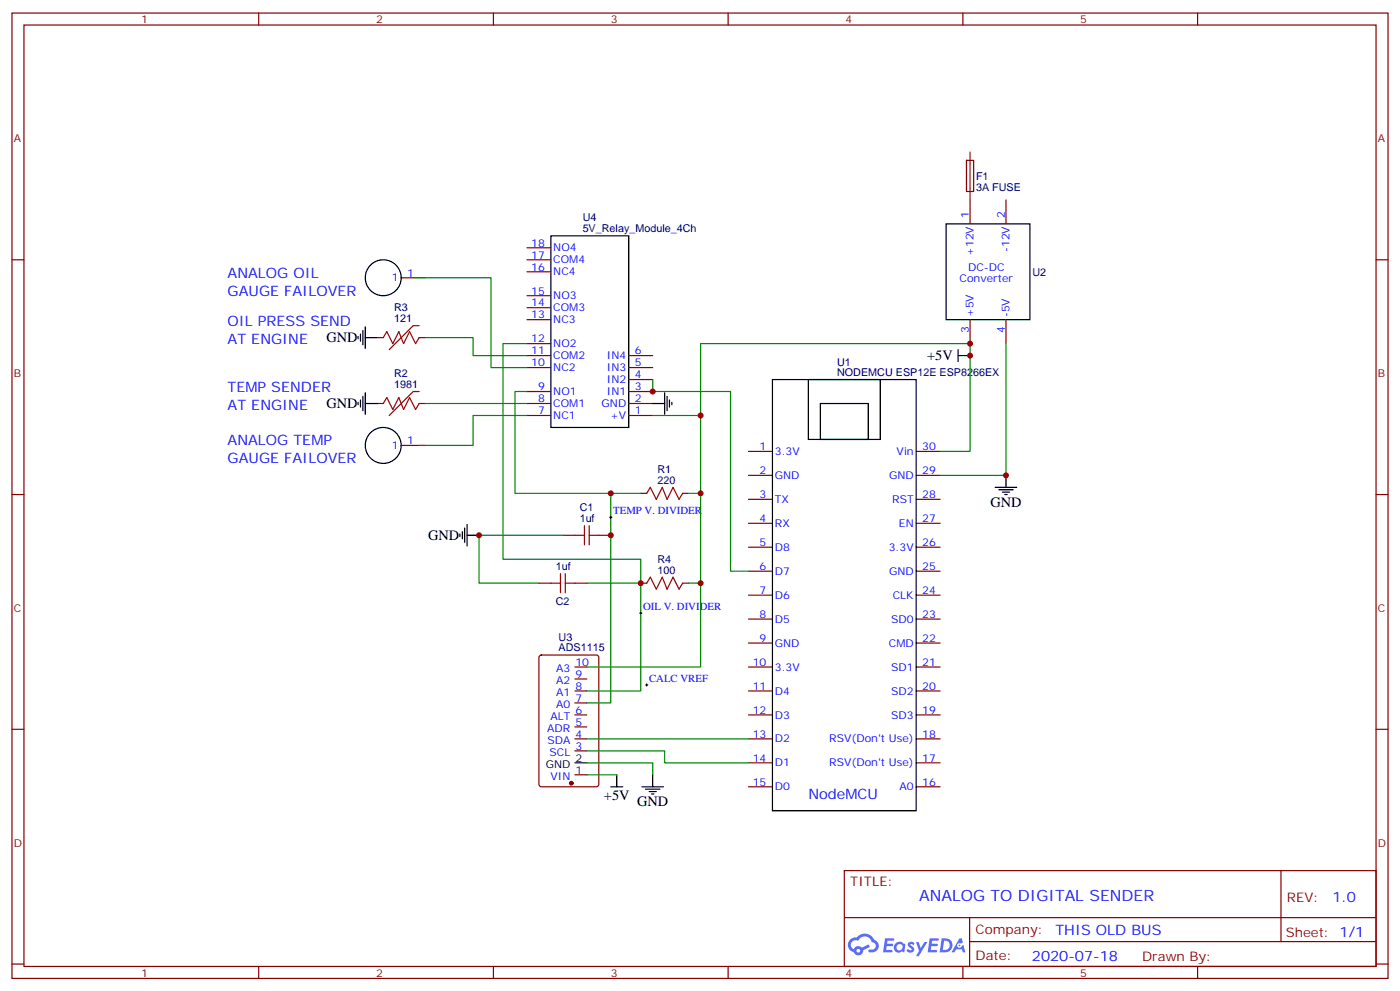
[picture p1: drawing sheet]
<svg xmlns="http://www.w3.org/2000/svg" width="412mm" height="292mm" viewBox="0 0 412 292" stroke-linecap="round" stroke-linejoin="round" font-family="sans-serif">
<g fill="none" stroke="#870000" stroke-width=".35">
<path d="M3.5 3.8h405.4v284.4h-405.4zM7.1 7.4h398.2v277.3h-398.2zM76.2 3.8v3.6M145.3 3.8v3.6M214.5 3.8v3.6M283.6 3.8v3.6M352.8 3.8v3.6M3.5 76.5h3.6M405.3 76.5h3.6M3.5 145.7h3.6M405.3 145.7h3.6M3.5 214.8h3.6"/>
<path d="M405.3 214.8h3.6M248.7 256.4h156.6v28.3h-156.6zM377.3 256.5v20.8M248.7 270.3h156.5M285.6 277.3h119.6M285.6 270.3v14.1M3.5 284h3.6M76.2 284.7v3.5M145.3 284.7v3.5M214.5 284.7v3.5M283.6 284.7v3.5M352.8 284.7v3.5"/>
<path d="M405.3 284h3.6"/>
</g>
<g fill="#5487ff">
<path d="M267.7 277.6a1.22 1.22 0 0 1 1.7 .3l-.4 .6a.47 .47 0 0 0-.3-.5 .47 .47 0 0 0-.5 .2l.1 .3a1.14 1.14 0 0 1 .8 1.7 1.14 1.14 0 0 1-1.9 0l-.2-.2 .5-.5 .7 .4a.29 .29 0 0 0 .3-.3 .29 .29 0 0 0-.2-.3 1.04 1.04 0 0 1-.6-1.7z"/>
<path d="M260.7 276.4h2.4l.3 .1-.2 .5-1.8 .1-.1 .9h1.5l.3 .3-.3 .4h-1.6l-.2 1.1h1.7l.2 .4-.2 .3h-2.6z"/>
<path d="M273.8 276.4h2.4l.3 .1-.1 .5-1.8 .1-.2 .9h1.6l.3 .3-.4 .4h-1.6l-.1 1.1h1.7l.2 .4-.2 .3h-2.6z"/>
<path d="M282.6 276.4h.7l.3 1.2-.6 .3a.69 .69 0 0 0-1 .3 .69 .69 0 0 0 .4 1 .69 .69 0 0 0 .9-.6l.5-.3 .6 2.2h-.8l-.2-.9h-1.8l-.5 .9h-.8z"/>
<path d="M269.8 277.4h.8l.6 1.9 1.1-1.9h.9l-2.6 4.2h-.8l.9-1.5z"/>
<path d="M277.4 276.4l-.6 4.1h1.3a2.11 2.11 0 0 0 2.5-2.1 2.11 2.11 0 0 0-2.5-2zM278.1 277.1a1.39 1.39 0 0 1 1.7 1.4 1.39 1.39 0 0 1-1.8 1.3h-.3z"/>
<path d="M263.7 278a1.54 1.54 0 0 0-.1 2.1 1.54 1.54 0 0 0 2.2 .2l.6 .2 .3-2.3-.2-.2-.4-.1a1.49 1.49 0 0 0-2.4 .1zM264 279a.94 .94 0 0 1 1.8 0 .94 .94 0 0 1-1.8 0z"/>
<path d="M250.4 276.7a2.18 2.18 0 0 0 1.1 3.8 1.44 1.44 0 0 0 1.6 .9 1.44 1.44 0 0 0 1.2-1.5l2-1-.5-.7-1.9 .9a1.47 1.47 0 0 0-2.4 .5 1.39 1.39 0 0 1-.7-2 1.39 1.39 0 0 1 2-.5 2.12 2.12 0 0 1 2.2-1.3 2.12 2.12 0 0 1 1.9 1.7 1.14 1.14 0 0 1 1.1 1.4 1.14 1.14 0 0 1-1.7 .8 .43 .43 0 0 0-.5 .3 .43 .43 0 0 0 .4 .5 1.98 1.98 0 0 0 2.5-1.2 1.98 1.98 0 0 0-1.2-2.5 3.1 3.1 0 0 0-5.3-.7l-.9 .1zM252.3 280a.55 .55 0 0 1 1.1 0 .55 .55 0 0 1-1.1 0z"/>
<circle cx="282.6" cy="278.5" r=".26"/>
</g>
<g fill="none" stroke="#870000" stroke-width=".35">
<path d="M284.7 47.2l2.1 .1v9.1h-2.1zM285.8 58.9v7M296.3 58.9v7M155.2 76.5h7.1M155.2 73h7.1M111.1 99.4h1.8M118.2 81.8h7M123.5 99.4h1.7M155.2 94.2h7.1M155.2 90.6h7.1M155.2 87.1h7.1M155.2 80h7.1"/>
<path d="M285.8 94.2v7M296.3 94.2v7M111.1 118.9h1.8M123.5 118.9h1.7M155.2 118.9h7.1M155.2 115.3h7.1M155.2 108.3h7.1M155.2 104.7h7.1M155.2 101.2h7.1M185.2 118.9h7.1M185.2 115.3h7.1M185.2 111.8h7.1"/>
<path d="M185.2 108.3h7.1M185.2 104.7h7.1M118.2 131.2h7M155.2 122.4h7.1M185.2 122.4h7.1M220.5 133h7M269.9 133h7M165.8 157.7h3.5M176.4 157.7h3.5M188.7 145.3h1.8M201.1 145.3h1.7M220.5 140h7"/>
<path d="M220.5 147.1h7M220.5 154.1h7M269.9 140h7M269.9 147.1h7M269.9 154.1h7M158.7 171.8h3.6M169.3 171.8h3.6M188.7 171.8h1.8M201.1 171.8h1.7M220.5 161.2h7M220.5 168.2h7M220.5 175.3h7"/>
<path d="M269.9 161.2h7M269.9 168.2h7M269.9 175.3h7M159 193.1l.5-.2h16.2l.6 .5 .1 37.6-.5 .7h-16.4l-.7-.4-.1-37.7zM169.3 196.5h3.6M169.3 200h3.6M220.5 182.4h7M220.5 189.4h7M220.5 196.5h7M269.9 182.4h7M269.9 189.4h7M269.9 196.5h7"/>
<path d="M169.3 203.5h3.6M169.3 210.6h3.6M169.3 217.6h3.6M169.3 214.1h3.6M169.3 207h3.6M220.5 203.5h7M220.5 210.6h7M220.5 217.6h7M269.9 203.5h7M269.9 210.6h7M269.9 217.6h7M169.3 228.2h3.6"/>
<path d="M169.3 221.2h3.6M220.5 224.7h7M220.5 231.7h7M269.9 224.7h7M269.9 231.7h7"/>
</g>
<g fill="none" stroke="#000" stroke-width=".35">
<path d="M162.3 69.5h22.9v56.4h-22.9zM278.7 65.9h24.7v28.3h-24.7zM105.5 99.1v.7M106.2 98.4v2.1M106.9 97.3v4.3M107.6 96.3v6.3M107.6 99.4h3.5M105.5 118.5v.7M106.2 117.8v2.1M106.9 116.7v4.3M107.6 118.9h3.5M107.6 115.7v6.3"/>
<path d="M192.3 118.9h3.5M195.8 115.7v6.3M196.5 116.7v4.3M197.2 117.8v2.1M197.9 118.5v.7M227.5 111.8h42.4v127h-42.4zM238.1 111.8h21.2v17.6h-21.2zM241.7 118.9h14.1v10.5h-14.1zM282.2 104.7h3.6M282.2 103v3.5M135.5 157.3v.7M136.2 156.6v2.1"/>
<path d="M136.9 155.5v4.3M137.6 157.7h3.5M137.6 154.5v6.3M293.2 143.5h6.3M294.2 144.3h4.2M295.3 145h2.1M296 145.7h.7M296.3 140v3.5M169.3 224.7h3.6M179.9 231.7h3.5M181.7 228.2v3.5M189.1 231.7h6.3"/>
<path d="M190.1 232.4h4.3M191.2 233.2h2.1M191.9 233.9h.7M192.3 228.2v3.5"/>
<circle cx="112.9" cy="81.8" r="5.3"/>
<circle cx="112.9" cy="131.2" r="5.3"/>
</g>
<g fill="none" stroke="#008700" stroke-width=".35">
<path d="M121.7 81.8h22.9v26.5h10.6M125.2 99.4h14.1v5.3h15.9M125.2 118.9h30M155.2 115.3h-3.5v30h37M155.2 101.2h-7v63.5h40.5v38.8h-15.8M192.3 111.8v3.5h22.9v52.9h5.3M296.3 101.2v38.8h-19.4M155.2 122.4h-15.9v8.8h-15.8M192.3 122.4h14.1M276.9 133h8.9v-31.8h-79.4v44.1h-3.6M165.8 157.7h-24.7v14.1h17.6M179.9 145.3v61.7h-7"/>
<path d="M206.4 145.3v26.5h-3.6M172.9 171.8h15.8M206.4 171.8v24.7h-33.5M172.9 217.6h47.6M172.9 221.2h22.9v3.5h24.7M172.9 224.7h19.4v3.5M172.9 228.2h8.8"/>
</g>
<circle cx="168.3" cy="230.7" r=".53" fill="#870000" stroke="#870000" stroke-width=".35"/>
<g fill="none" stroke="#a10000" stroke-width=".35">
<path d="M112.9 99.4l1-1.7 1.8 3.5 1.8-3.5 1.4 3.5 1.7-3.5 1.8 3.5 1.1-1.8M123.5 95.9h-1.8l-7 7.1M112.9 118.9l1-1.8 1.8 3.5 1.8-3.5 1.4 3.5 1.7-3.5 1.8 3.5 1.1-1.7M123.5 115.3h-1.8l-7 7.1M169.3 157.7h2.9M172.2 154.8v5.7M173.6 157.7h2.8M173.6 154.8v5.7M190.5 145.3l1.1-1.8 1.7 3.6 1.8-3.6 1.4 3.6 1.8-3.6 1.7 3.6 1.1-1.8M162.3 171.8h2.8M165.1 168.9v5.7M166.5 171.8h2.8"/>
<path d="M166.5 168.9v5.7M190.5 171.8l1.1-1.8 1.7 3.5 1.8-3.5 1.4 3.5 1.8-3.5 1.7 3.5 1.1-1.7"/>
</g>
<path d="M179.6 152.4h.7M179.9 152v.7M188.4 180.6h.7M188.7 180.2v.7M190.1 201.8h.8M190.5 201.4v.7" fill="none" stroke="#000" stroke-width=".29"/>
<path d="M285.8 44.8v14.1" fill="none" stroke="#8c2424" stroke-width=".35"/>
<g fill="#c00">
<circle cx="206.4" cy="171.8" r=".88"/>
<circle cx="206.4" cy="145.3" r=".88"/>
<circle cx="206.4" cy="122.4" r=".88"/>
<circle cx="285.8" cy="101.2" r=".88"/>
<circle cx="296.3" cy="140" r=".88"/>
<circle cx="285.8" cy="104.7" r=".88"/>
<circle cx="179.9" cy="145.3" r=".88"/>
<circle cx="179.9" cy="157.7" r=".88"/>
<circle cx="188.7" cy="171.8" r=".88"/>
<circle cx="141.1" cy="157.7" r=".88"/>
<circle cx="192.3" cy="115.3" r=".88"/>
</g>
<text font-size="4.6" fill="#00f" x="270.8" y="265.5">ANALOG TO DIGITAL SENDER</text>
<g font-size="4.2" fill="#00f">
<text x="67" y="81.8">ANALOG OIL</text>
<text x="67" y="87.1">GAUGE FAILOVER</text>
<text x="67" y="95.9">OIL PRESS SEND</text>
<text x="67" y="101.2">AT ENGINE</text>
<text x="67" y="115.3">TEMP SENDER</text>
<text x="67" y="120.6">AT ENGINE</text>
<text x="67" y="131.2">ANALOG TEMP</text>
<text x="67" y="136.5">GAUGE FAILOVER</text>
<text x="238.1" y="235.3">NodeMCU</text>
<text x="392.5" y="265.7">1.0</text>
<text x="310.9" y="275.3">THIS OLD BUS</text>
<text x="304" y="283.1">2020-07-18</text>
</g>
<g font-size="4.2">
<text x="96.1" y="100.9">GND</text>
<text x="273.1" y="106.2">+5V</text>
<text x="96.1" y="120.3">GND</text>
<text x="291.7" y="149.2">GND</text>
<text x="126.1" y="159.1">GND</text>
<text x="177.9" y="235.7">+5V</text>
<text x="187.7" y="237.4">GND</text>
</g>
<g font-size="3.9" fill="#800">
<text x="250.5" y="261">TITLE:</text>
<text x="379.1" y="265.7">REV:</text>
<text x="287.4" y="275.2">Company:</text>
<text x="378.7" y="275.8">Sheet: 1/1</text>
<text x="287.4" y="282.9">Date:</text>
<text x="336.4" y="283">Drawn By:</text>
</g>
<g font-size="3.2" fill="#800">
<text x="41.6" y="6.8">1</text>
<text x="110.8" y="6.8">2</text>
<text x="179.9" y="6.8">3</text>
<text x="249.1" y="6.8">4</text>
<text x="318.2" y="6.8">5</text>
<text x="4.1" y="41.9">A</text>
<text x="405.9" y="41.9">A</text>
<text x="4.1" y="111.1">B</text>
<text x="405.9" y="111.1">B</text>
<text x="4.1" y="180.2">C</text>
<text x="405.9" y="180.2">C</text>
<text x="4.1" y="249.4">D</text>
<text x="405.9" y="249.4">D</text>
<text x="41.6" y="287.7">1</text>
<text x="110.8" y="287.7">2</text>
<text x="179.9" y="287.7">3</text>
<text x="249.1" y="287.7">4</text>
<text x="318.2" y="287.7">5</text>
</g>
<g font-size="3.2" fill="#000080">
<text x="287.5" y="53">F1</text>
<text x="287.5" y="56.2">3A FUSE</text>
<text x="171.6" y="65.2">U4</text>
<text x="171.6" y="68.4">5V_Relay_Module_4Ch</text>
<text x="304.1" y="81.3">U2</text>
<text x="116.1" y="94.9">121</text>
<text x="116.1" y="91.7">R3</text>
<text x="246.6" y="107.7">U1</text>
<text x="116.1" y="111.1">R2</text>
<text x="246.6" y="110.7">NODEMCU ESP12E ESP8266EX</text>
<text x="116.1" y="114.3">1981</text>
<text x="193.7" y="142.5">220</text>
<text x="193.7" y="139.3">R1</text>
<text x="170.8" y="153.8">1uf</text>
<text x="170.8" y="150.6">C1</text>
<text x="163.7" y="167.9">1uf</text>
<text x="193.7" y="165.8">R4</text>
<text x="193.7" y="168.9">100</text>
<text x="163.7" y="178.2">C2</text>
<text x="164.5" y="191.9">ADS1115</text>
<text x="164.5" y="188.8">U3</text>
</g>
<g font-size="3.2" fill="#00f">
<text x="285.4" y="64.2" transform="rotate(-90 285.4 64.2)">1</text>
<text x="296" y="64.2" transform="rotate(-90 296 64.2)">2</text>
<text x="156.5" y="76.2">17</text>
<text x="156.5" y="72.6">18</text>
<text x="163" y="77.6">COM4</text>
<text x="163" y="74">NO4</text>
<text x="286.8" y="75.4" transform="rotate(-90 286.8 75.4)">+12V</text>
<text x="297.4" y="74.3" transform="rotate(-90 297.4 74.3)">-12V</text>
<text x="115.5" y="82.9">1</text>
<text x="119.9" y="81.5">1</text>
<text x="156.5" y="79.7">16</text>
<text x="163" y="81.1">NC4</text>
<text x="282.7" y="83.1">Converter</text>
<text x="285.2" y="79.9">DC-DC</text>
<text x="156.5" y="86.7">15</text>
<text x="163" y="88.2">NO3</text>
<text x="156.5" y="93.8">13</text>
<text x="156.5" y="90.3">14</text>
<text x="163" y="95.2">NC3</text>
<text x="163" y="91.7">COM3</text>
<text x="286.8" y="93.5" transform="rotate(-90 286.8 93.5)">+5V</text>
<text x="297.4" y="93.5" transform="rotate(-90 297.4 93.5)">-5V</text>
<text x="156.5" y="100.9">12</text>
<text x="285.4" y="97.9" transform="rotate(-90 285.4 97.9)">3</text>
<text x="296" y="97.9" transform="rotate(-90 296 97.9)">4</text>
<text x="156.5" y="107.9">10</text>
<text x="156.5" y="104.4">11</text>
<text x="163" y="105.8">COM2</text>
<text x="163" y="102.3">NO2</text>
<text x="178.8" y="105.8">IN4</text>
<text x="187" y="107.9">5</text>
<text x="187" y="104.4">6</text>
<text x="163" y="109.3">NC2</text>
<text x="178.8" y="112.9">IN2</text>
<text x="178.8" y="109.3">IN3</text>
<text x="187" y="111.4">4</text>
<text x="158.5" y="118.5">8</text>
<text x="158.5" y="115">9</text>
<text x="163" y="119.9">COM1</text>
<text x="163" y="116.4">NO1</text>
<text x="177.2" y="119.9">GND</text>
<text x="178.8" y="116.4">IN1</text>
<text x="187" y="118.5">2</text>
<text x="187" y="115">3</text>
<text x="158.5" y="122">7</text>
<text x="163" y="123.4">NC1</text>
<text x="179.7" y="123.4">+V</text>
<text x="187" y="122">1</text>
<text x="119.9" y="130.8">1</text>
<text x="115.5" y="132.3">1</text>
<text x="223.8" y="132.6">1</text>
<text x="228.2" y="134">3.3V</text>
<text x="264.1" y="134">Vin</text>
<text x="271.6" y="132.6">30</text>
<text x="223.8" y="139.7">2</text>
<text x="228.2" y="141.1">GND</text>
<text x="261.9" y="141.1">GND</text>
<text x="271.6" y="139.7">29</text>
<text x="223.8" y="146.7">3</text>
<text x="228.2" y="148.1">TX</text>
<text x="262.8" y="148.1">RST</text>
<text x="271.6" y="146.7">28</text>
<text x="180.6" y="151.5">TEMP V. DIVIDER</text>
<text x="223.8" y="153.8">4</text>
<text x="228.2" y="155.2">RX</text>
<text x="264.8" y="155.2">EN</text>
<text x="271.6" y="153.8">27</text>
<text x="223.8" y="160.8">5</text>
<text x="271.6" y="160.8">26</text>
<text x="223.8" y="167.9">6</text>
<text x="228.2" y="162.2">D8</text>
<text x="261.8" y="162.2">3.3V</text>
<text x="271.6" y="167.9">25</text>
<text x="228.2" y="169.3">D7</text>
<text x="261.9" y="169.3">GND</text>
<text x="189.4" y="179.7">OIL V. DIVIDER</text>
<text x="223.8" y="174.9">7</text>
<text x="228.2" y="176.4">D6</text>
<text x="263" y="176.4">CLK</text>
<text x="271.6" y="174.9">24</text>
<text x="223.8" y="182">8</text>
<text x="228.2" y="183.4">D5</text>
<text x="262.5" y="183.4">SD0</text>
<text x="271.6" y="182">23</text>
<text x="223.8" y="189.1">9</text>
<text x="228.2" y="190.5">GND</text>
<text x="261.8" y="190.5">CMD</text>
<text x="271.6" y="189.1">22</text>
<text x="163.8" y="197.9">A3</text>
<text x="169.5" y="196.1">10</text>
<text x="221.7" y="196.1">10</text>
<text x="228.2" y="197.5">3.3V</text>
<text x="262.5" y="197.5">SD1</text>
<text x="271.6" y="196.1">21</text>
<text x="163.8" y="201.4">A2</text>
<text x="169.5" y="203.2">8</text>
<text x="169.5" y="199.6">9</text>
<text x="191.2" y="200.9">CALC VREF</text>
<text x="221.7" y="203.2">11</text>
<text x="271.6" y="203.2">20</text>
<text x="163.8" y="208.5">A0</text>
<text x="163.8" y="204.9">A1</text>
<text x="169.5" y="206.7">7</text>
<text x="228.2" y="204.6">D4</text>
<text x="262.5" y="204.6">SD2</text>
<text x="161.2" y="215.5">ADR</text>
<text x="162.1" y="212">ALT</text>
<text x="169.5" y="213.7">5</text>
<text x="169.5" y="210.2">6</text>
<text x="221.7" y="210.2">12</text>
<text x="228.2" y="211.6">D3</text>
<text x="262.5" y="211.6">SD3</text>
<text x="271.6" y="210.2">19</text>
<text x="161.2" y="219">SDA</text>
<text x="169.5" y="220.8">3</text>
<text x="169.5" y="217.3">4</text>
<text x="221.7" y="217.3">13</text>
<text x="228.2" y="218.7">D2</text>
<text x="244.3" y="218.7">RSV(Don't Use)</text>
<text x="271.6" y="217.3">18</text>
<text x="161.9" y="222.6">SCL</text>
<text x="169.5" y="227.9">1</text>
<text x="221.7" y="224.3">14</text>
<text x="228.2" y="225.7">D1</text>
<text x="244.3" y="225.7">RSV(Don't Use)</text>
<text x="271.6" y="224.3">17</text>
<text x="162.2" y="229.6">VIN</text>
<text x="221.7" y="231.4">15</text>
<text x="228.2" y="232.8">D0</text>
<text x="265" y="232.8">A0</text>
<text x="271.6" y="231.4">16</text>
</g>
<g font-size="3.2">
<text x="160.7" y="226.1">GND</text>
<text x="169.5" y="224.3">2</text>
</g>
</svg>
